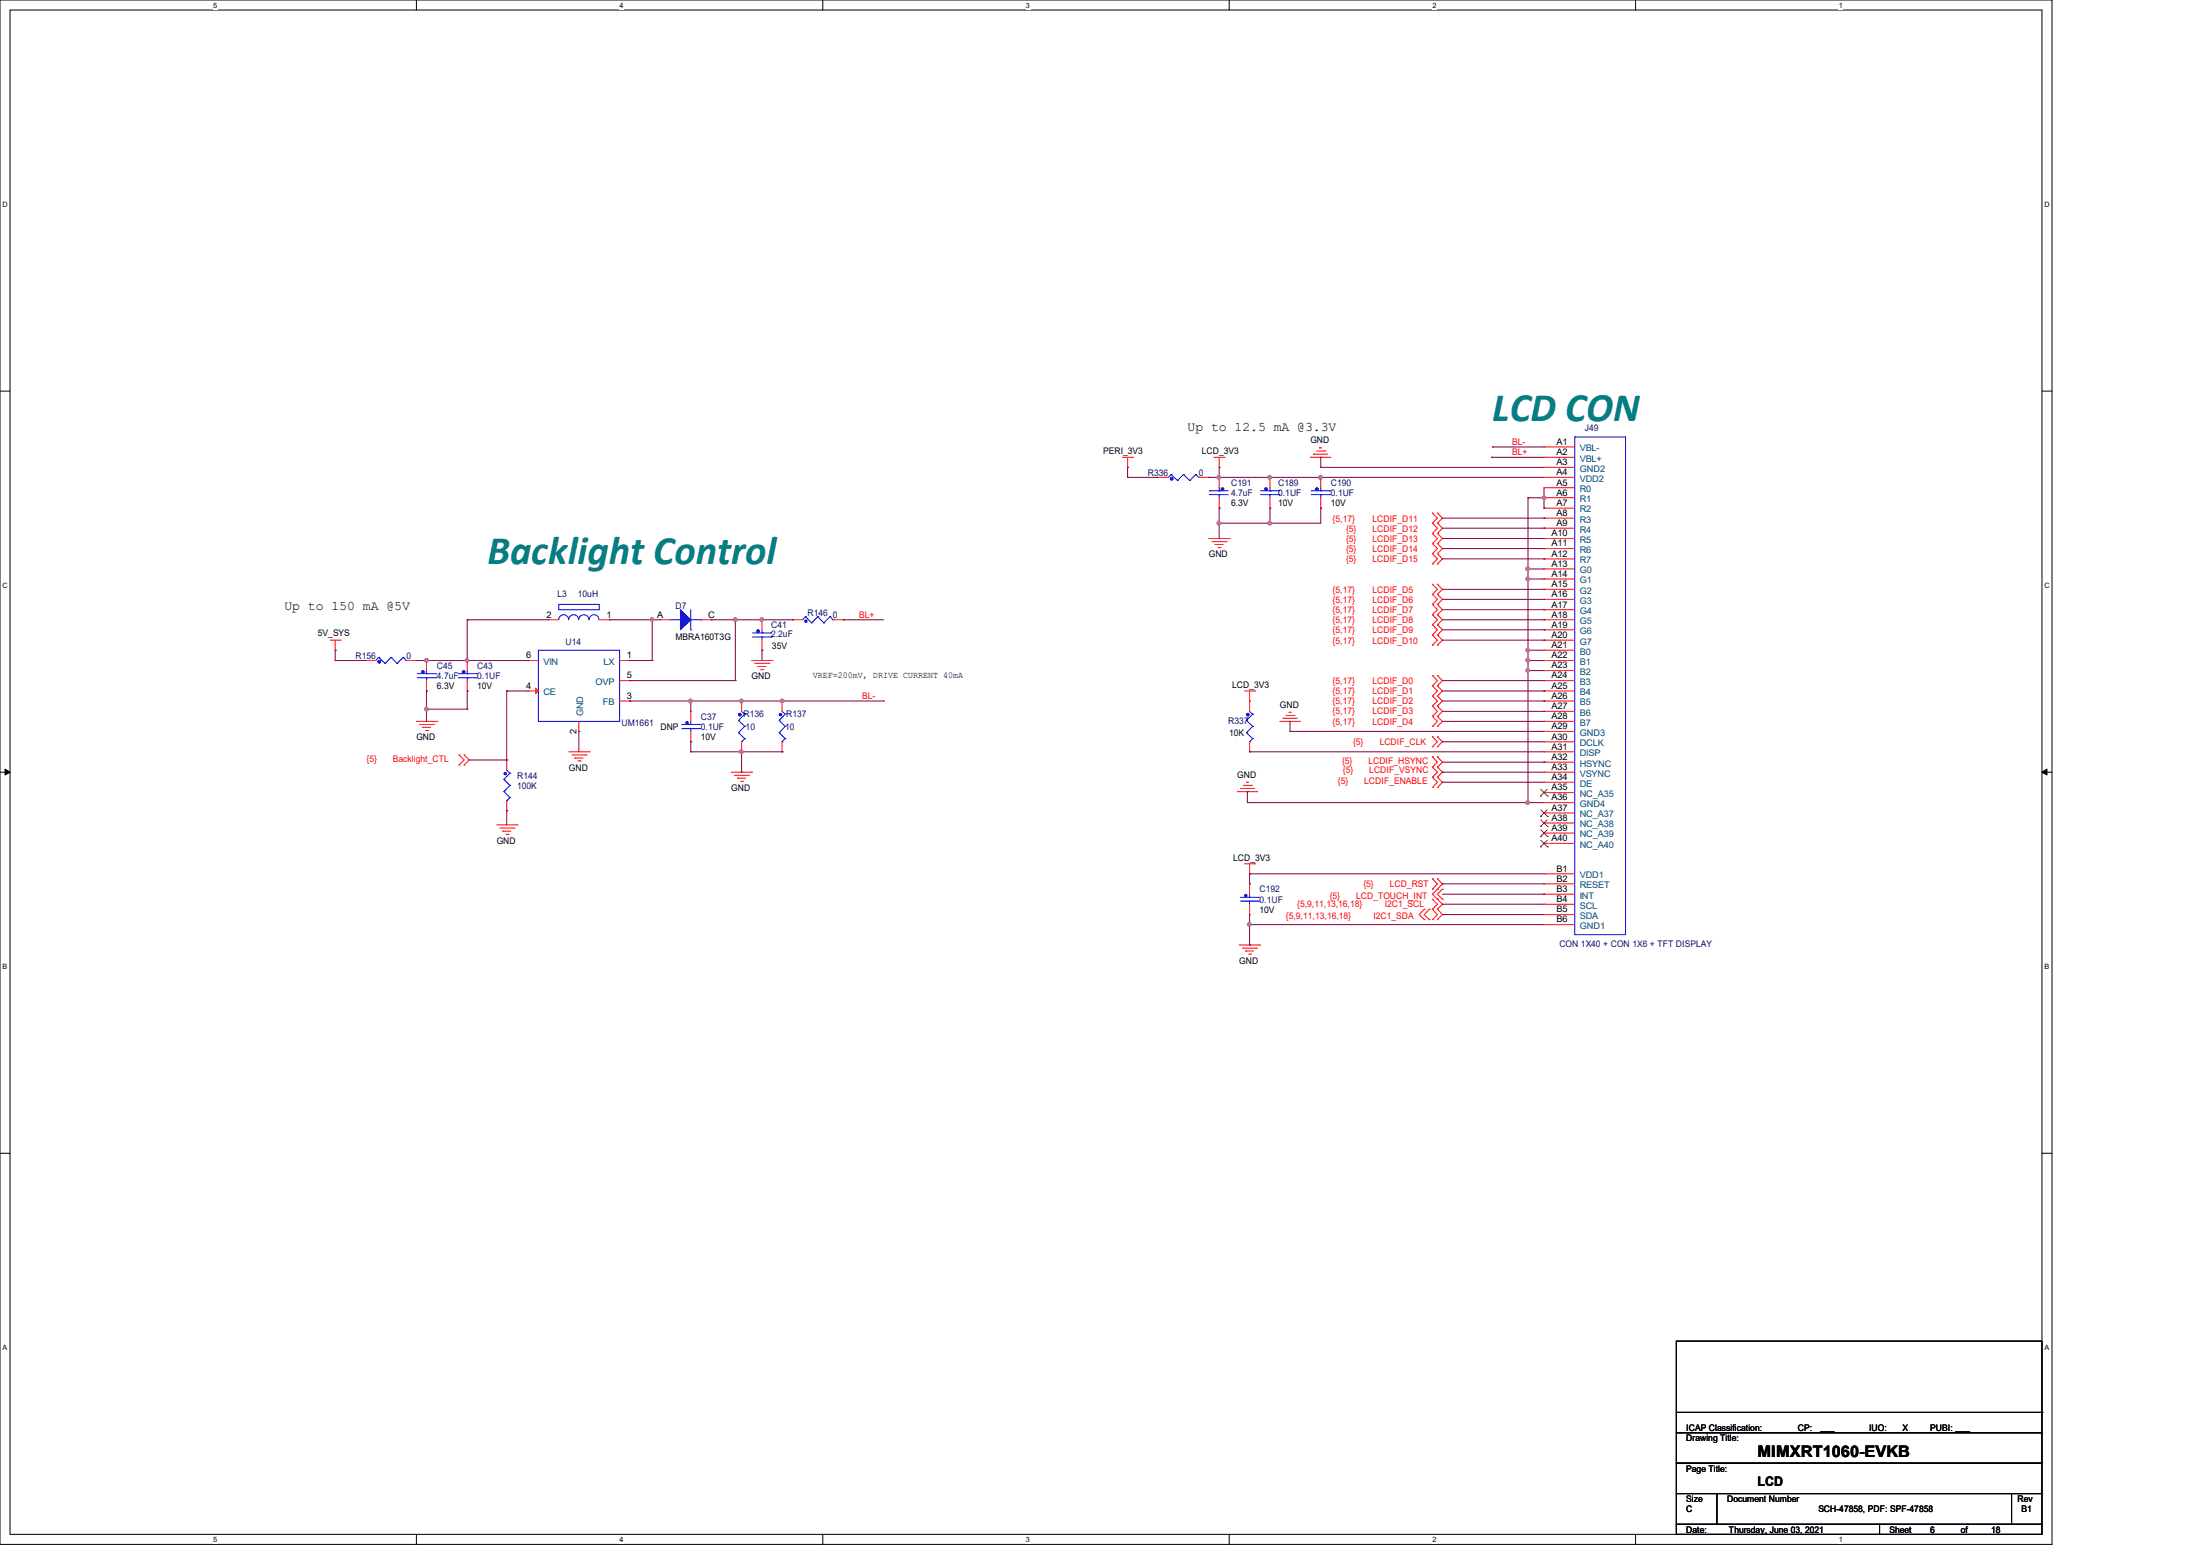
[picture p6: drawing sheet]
<svg xmlns="http://www.w3.org/2000/svg" width="297mm" height="210mm" viewBox="0 0 297 210" stroke-linecap="round" stroke-linejoin="round" font-family="sans-serif">
<path d="M0 0h277v208.4h-277zM1.4 1.4h274.3v205.7h-274.3z" fill="none" stroke="#000" stroke-width=".14"/>
<g fill="#fff">
<path d="M28.8 .1h.5v1.1h-.5z"/>
<path d="M28.8 207.2h.5v1.1h-.5z"/>
</g>
<path d="M56.2 0v1.4M56.2 207.1v1.3" fill="none" stroke="#000" stroke-width=".14"/>
<g fill="#fff">
<path d="M83.7 .1h.5v1.1h-.5z"/>
<path d="M83.7 207.2h.5v1.1h-.5z"/>
</g>
<path d="M111.1 0v1.4M111.1 207.1v1.3" fill="none" stroke="#000" stroke-width=".14"/>
<g fill="#fff">
<path d="M138.5 .1h.6v1.1h-.6z"/>
<path d="M138.5 207.2h.6v1.1h-.6z"/>
</g>
<path d="M165.9 0v1.4M165.9 207.1v1.3" fill="none" stroke="#000" stroke-width=".14"/>
<g fill="#fff">
<path d="M193.4 .1h.5v1.1h-.5z"/>
<path d="M193.4 207.2h.5v1.1h-.5z"/>
</g>
<path d="M220.8 0v1.4M220.8 207.1v1.3" fill="none" stroke="#000" stroke-width=".14"/>
<g fill="#fff">
<path d="M248.2 .1h.6v1.1h-.6z"/>
<path d="M248.2 207.2h.6v1.1h-.6z"/>
<path d="M.3 27.1h.8v1.1h-.8z"/>
<path d="M276 27.1h.7v1.1h-.7z"/>
<path d="M.3 78.5h.8v1.1h-.8z"/>
<path d="M276 78.5h.7v1.1h-.7z"/>
</g>
<path d="M0 52.8h1.4M275.7 52.8h1.3" fill="none" stroke="#000" stroke-width=".14"/>
<g fill="#fff">
<path d="M.3 129.9h.7v1.1h-.7z"/>
<path d="M276 129.9h.6v1.1h-.6z"/>
</g>
<path d="M0 104.2h1.4M275.7 104.2h1.3" fill="none" stroke="#000" stroke-width=".14"/>
<path d="M.7 103.8l.7 .4-.7 .4zM275.7 104.2l.7-.4v.8z" fill="#000" stroke="#000" stroke-width=".14"/>
<g fill="#fff">
<path d="M.3 181.4h.7v1.1h-.7z"/>
<path d="M276 181.4h.6v1.1h-.6z"/>
</g>
<path d="M0 155.7h1.4M275.7 155.7h1.3M226.3 193.4h49.4v4.1h-49.4zM226.3 197.5h49.4v4.1h-49.4zM226.3 181h49.4v12.4h-49.4zM226.3 190.6h49.4M275.7 190.6h.1M226.3 201.6h5.5v4.1h-5.5zM226.3 205.7h27.4v1.4h-27.4zM231.8 201.6h39.8v4.1h-39.8zM253.7 205.7h22v1.4h-22zM271.6 201.6h4.1v4.1h-4.1z" fill="none" stroke="#000" stroke-width=".14"/>
<g fill="none" stroke="#f00" stroke-width=".14">
<path d="M151.6 61.7h1.3M152.2 63.1h.1M152.2 61.7v1.4M152.9 61.7h.1M156.3 64.4h.1M156.3 64.4h1.4M161.8 64.4h1.4M163.2 64.4h.1M163.2 72.7h2.7M163.6 73.1h1.9M163.9 61.7h1.4M164 73.5h.1"/>
<path d="M164 73.5h1.1M164.4 73.9h.3M164.6 63.1h.1M164.6 64.4h.1M164.6 68.6h.1M164.6 61.7v1.4M164.6 64.4v1.4M164.6 67.2v1.4M164.7 73.9h.1M165.3 61.7h.1M165.5 73.1h.1M165.9 72.7h.1"/>
<path d="M171.4 64.4h.1M171.4 68.6h.1M171.4 64.4v1.4M171.4 67.2v1.4M176.9 61.7h.1M176.9 61.7h2.8M177.3 61.3h.1M177.3 61.3h1.9M177.8 60.9h1.1M178.1 60.5h.1M178.1 60.5h.3M178.3 64.4h.1"/>
<path d="M178.3 68.6h.1M178.3 64.4v1.4M178.3 67.2v1.4M178.9 60.9h.1M193.4 70.6h.1M193.4 69.3h.1M193.4 72h.1M193.4 73.4h.1M193.4 74.7h.1M193.4 76.1h.1M193.4 78.9h.1M193.4 69.3l.7 .6-.7 .7"/>
<path d="M193.4 70.6l.7 .7-.7 .7M193.4 72l.7 .7-.7 .7M193.4 73.4l.7 .6-.7 .7M193.4 74.7l.7 .7-.7 .7M193.4 78.9l.7 .6-.7 .7M194.1 69.3h.1M194.1 70.6h.1M194.1 72h.1M194.1 73.4h.1M194.1 74.7h.1M194.1 76.1h.1M194.1 78.9h.1"/>
<path d="M194.1 69.3l.6 .6-.6 .7M194.1 70.6l.6 .7-.6 .7M194.1 72l.6 .7-.6 .7M194.1 73.4l.6 .6-.6 .7M194.1 74.7l.6 .7-.6 .7M194.1 78.9l.6 .6-.6 .7M208.4 60.3h.1M208.4 61.7h.1M208.4 63.1h.1M208.4 64.4h.1M208.4 65.8h.1M208.4 67.2h.1"/>
<path d="M208.4 68.6h.1M208.4 69.9h.1M208.4 71.3h.1M208.4 72.7h.1M208.4 74h.1M208.4 75.4h.1M208.4 76.8h.1M208.4 78.1h.1M208.4 79.5h.1M208.4 72.7h4.2M208.4 61.7h4.2M208.4 64.4h4.2"/>
<path d="M208.4 60.3h4.2M208.4 63.1h4.2M208.4 65.8h4.2M208.4 67.2h4.2M208.4 68.6h4.2M208.4 69.9h4.2M208.4 71.3h4.2M208.4 74h4.2M208.4 75.4h4.2M208.4 76.8h4.2M208.4 78.1h4.2M208.4 79.5h4.2"/>
<path d="M44.6 86.4h1.3M45.3 87.8h.1M45.3 86.4v1.4M45.9 86.4h.1M49.4 89.2h.1M49.4 89.2h1.3M54.9 89.2h1.3M56.2 89.2h.1M56.2 97.4h2.8M56.6 97.8h1.9M57 98.2h.1M57 98.2h1.1"/>
<path d="M57.4 98.6h.3M57.6 89.2h.1M57.6 93.3h.1M57.6 89.2v1.3M57.6 91.9v1.4M57.7 98.6h.1M58.5 97.8h.1M59 97.4h.1M63.1 89.2h.1M63.1 93.3h.1M63.1 89.2v1.3M63.1 91.9v1.4"/>
<path d="M71.3 93.3h.1M71.3 89.2h.1M71.3 89.2h1.4M71.3 93.3h1.4M74 83.7h.1M74 83.7h1.4M78.1 98.7h.1M78.1 97.4v1.3M80.9 83.7h1.4M82.3 83.7h.1M83.7 89.2h1.3M83.7 94.6h1.3"/>
<path d="M83.7 91.9h1.3M85 89.2h.1M85 94.6h.1M85 91.9h.1M89.2 83.7h.1M89.2 83.7h1.3M93.3 96h.1M93.3 96v1.4M93.3 98.7v1.4M94.6 83.7h1.4M96 83.7h.1M100.1 94.6h.1"/>
<path d="M100.1 94.6v1.4M101.5 89.2h2.7M101.9 89.5h1.9M102.3 90h.1M102.3 90h1.1M102.7 90.4h.3M102.9 83.7h.1M102.9 87.8h.1M102.9 83.7v1.3M102.9 86.4v1.4M103 90.4h.1M103.8 89.5h.1"/>
<path d="M104.2 89.2h.1M105.6 94.6h.1M105.6 94.6v1.4M107 83.7h.1M107 83.7h1.3M112.4 83.7h1.4M113.8 83.7h.1M168 93.3h1.4M168.7 94.6h.1M168.7 93.3v2.7M169.4 93.3h.1M172.8 97.4h.1"/>
<path d="M172.8 97.4h2.8M173.2 96.9h.1M173.2 96.9h1.9M173.6 96.6h1.1M174 96.1h.1M174 96.1h.3M174.7 96.6h.1M193.4 99.4h.1M193.4 80.2h.1M193.4 81.6h.1M193.4 83h.1M193.4 84.3h.1"/>
<path d="M193.4 85.7h.1M193.4 87.1h.1M193.4 92.6h.1M193.4 91.2h.1M193.4 93.9h.1M193.4 95.3h.1M193.4 96.7h.1M193.4 98h.1M193.4 99.4l.7 .7-.7 .7M193.4 80.2l.7 .7-.7 .7M193.4 81.6l.7 .7-.7 .7M193.4 83l.7 .7-.7 .6"/>
<path d="M193.4 84.3l.7 .7-.7 .7M193.4 85.7l.7 .7-.7 .7M193.4 91.2l.7 .7-.7 .7M193.4 92.6l.7 .7-.7 .6M193.4 93.9l.7 .7-.7 .7M193.4 95.3l.7 .7-.7 .7M193.4 96.7l.7 .7-.7 .6M194.1 99.4h.1M194.1 80.2h.1M194.1 81.6h.1M194.1 83h.1M194.1 84.3h.1"/>
<path d="M194.1 85.7h.1M194.1 87.1h.1M194.1 91.2h.1M194.1 92.6h.1M194.1 93.9h.1M194.1 95.3h.1M194.1 96.7h.1M194.1 98h.1M194.1 99.4l.6 .7-.6 .7M194.1 80.2l.6 .7-.6 .7M194.1 81.6l.6 .7-.6 .7M194.1 83l.6 .7-.6 .6"/>
<path d="M194.1 84.3l.6 .7-.6 .7M194.1 85.7l.6 .7-.6 .7M194.1 91.2l.6 .7-.6 .7M194.1 92.6l.6 .7-.6 .6M194.1 93.9l.6 .7-.6 .7M194.1 95.3l.6 .7-.6 .7M194.1 96.7l.6 .7-.6 .6M208.4 80.9h.1M208.4 82.3h.1M208.4 83.7h.1M208.4 85h.1M208.4 86.4h.1"/>
<path d="M208.4 87.8h.1M208.4 89.2h.1M208.4 90.5h.1M208.4 91.9h.1M208.4 93.3h.1M208.4 94.6h.1M208.4 96h.1M208.4 97.4h.1M208.4 98.7h.1M208.4 97.4h4.2M208.4 89.2h4.2M208.4 93.3h4.2"/>
<path d="M208.4 86.4h4.2M208.4 83.7h4.2M208.4 94.6h4.2M208.4 91.9h4.2M208.4 80.9h4.2M208.4 82.3h4.2M208.4 85h4.2M208.4 87.8h4.2M208.4 90.5h4.2M208.4 96h4.2M208.4 98.7h4.2M62 101.9h.1"/>
<path d="M62 103.3h.1M62 101.9l.7 .7-.7 .7M62.7 103.3h.1M62.7 101.9h.1M62.7 101.9l.6 .7-.6 .7M67.1 111.3h2.7M67.5 111.8h1.9M67.9 112.2h.1M67.9 112.2h1.1M68.3 112.6h.3M68.4 102.6h.1M68.4 109.4h.1"/>
<path d="M68.4 102.6v1.4M68.4 108.1v1.3M68.6 112.6h.1M69.4 111.8h.1M69.8 111.3h.1M76.8 101.5h2.7M77.2 101.9h1.9M77.6 102.3h.1M77.6 102.3h1.1M78 102.7h.3M78.3 102.7h.1M79.1 101.9h.1"/>
<path d="M79.5 101.5h.1M93.3 100.1h.1M98.7 104.2h2.8M99.1 104.6h1.9M99.6 105h.1M99.6 105h1.1M100 105.5h.2M100.1 101.5h.1M100.1 100.1v1.4M100.2 105.5h.1M101 104.6h.1M101.5 104.2h.1"/>
<path d="M105.6 101.5h.1M105.6 100.1v1.4M167 106.8h.1M167 106.8h2.8M167.5 106.4h.1M167.5 106.4h1.9M167.9 106h1.1M168 116.6h1.4M168.3 105.6h.1M168.3 105.6h.3M168.7 117.9h.1M168.7 119.3h.1"/>
<path d="M168.7 101.5h.1M168.7 100.1v1.4M168.7 116.6v1.3M168.7 119.3v1.4M169 106h.1M169.4 116.6h.1M193.4 118.6h.1M193.4 100.8h.1M193.4 102.2h.1M193.4 103.5h.1M193.4 104.9h.1M193.4 106.3h.1"/>
<path d="M193.4 118.6l.7 .7-.7 .7M193.4 102.2l.7 .7-.7 .6M193.4 103.5l.7 .7-.7 .7M193.4 104.9l.7 .7-.7 .7M194.1 118.6h.1M194.1 100.8h.1M194.1 103.5h.1M194.1 102.2h.1M194.1 104.9h.1M194.1 106.3h.1M194.1 118.6l.6 .7-.6 .7M194.1 102.2l.6 .7-.6 .6"/>
<path d="M194.1 103.5l.6 .7-.6 .7M194.1 104.9l.6 .7-.6 .7M208.4 100.1h.1M208.4 101.5h.1M208.4 102.9h.1M208.4 104.2h.1M208.4 105.6h.1M208.4 107h.1M208.4 108.3h.1M208.4 109.7h.1M208.4 111.1h.1M208.4 112.4h.1"/>
<path d="M208.4 113.8h.1M208.4 117.9h.1M208.4 119.3h.1M208.4 105.6h4.2M208.4 101.5h4.2M208.4 104.2h4.2M208.4 100.1h4.2M208.4 102.9h4.2M208.4 107h4.2M208.4 108.3h4.2M208.4 109.7h4.2M208.4 111.1h4.2"/>
<path d="M208.4 112.4h4.2M208.4 113.8h4.2M208.4 117.9h4.2M208.4 119.3h4.2M167.3 127.6h2.8M167.7 128h1.9M168.1 128.4h.1M168.1 128.4h1.1M168.6 128.8h.2M168.7 123.4h.1M168.7 122v1.4M168.8 128.8h.1"/>
<path d="M169.6 128h.1M170.1 127.6h.1M192.3 124.1h.1M192.3 122.7h.1M192.3 122.7l-.7 .7 .7 .7M193 122.7h.1M193 124.1h.1M193 122.7l-.7 .7 .7 .7M193.4 122.7h.1M193.4 121.4h.1M193.4 124.1h.1M193.4 120h.1"/>
<path d="M193.4 121.4l.7 .6-.7 .7M193.4 122.7l.7 .7-.7 .7M194.1 121.4h.1M194.1 122.7h.1M194.1 124.1h.1M194.1 120h.1M194.1 120l-.7 .7 1.3 1.3-.6 .7M194.1 122.7l.6 .7-.6 .7M194.7 120h.1M194.7 121.4h.1M194.7 120l-.6 .7 .6 .7M208.4 120.7h.1"/>
<path d="M208.4 122h.1M208.4 123.4h.1M208.4 124.8h.1M208.4 120.7h4.2M208.4 122h4.2M208.4 123.4h4.2M208.4 124.8h4.2"/>
</g>
<g fill="none" stroke="#00f" stroke-width=".14">
<path d="M212.6 59h6.9v67.2h-6.9zM158.1 64.1h.1M158.1 64.1l-.4 .3M158.1 64.1l.9 .8M159 64.9h.1M159.8 64.1h.1M159.8 64.1l-.8 .8M159.8 64.1l.8 .8M160.6 64.9h.1M161.4 64.1h.1M161.4 64.1l-.8 .8M161.4 64.1l.4 .3"/>
<path d="M161.8 64.4h.1M163.3 66.8h.1M163.3 66.3h.1M163.3 66.8h2.5M163.3 66.3h2.5M164.6 66.8h.1M164.6 66.3h.1M164.6 65.8v.5M164.6 66.8v.4M170.2 66.8h2.5M170.2 66.3h2.5M171.4 66.8h.1"/>
<path d="M171.4 66.3h.1M171.4 65.8v.5M171.4 66.8v.4M172.7 66.8h.1M172.7 66.3h.1M177 66.8h2.5M177 66.3h2.5M178.3 66.8h.1M178.3 66.3h.1M178.3 65.8v.5M178.3 66.8v.4M179.5 66.8h.1"/>
<path d="M179.5 66.3h.1M51.1 88.7h.1M51.1 88.7l-.4 .5M51.1 88.7l.9 .8M52 89.5h.1M52.8 88.7h.1M52.8 88.7l-.8 .8M52.8 88.7l.8 .8M53.6 89.5h.1M54.4 88.7h.1M54.4 88.7l-.8 .8M54.4 88.7l.5 .5"/>
<path d="M54.9 89.2h.1M56.3 91.5h2.5M56.3 90.9h2.5M57.6 91.5h.1M57.6 90.9h.1M57.6 90.5v.4M57.6 91.5v.4M58.8 91.5h.1M58.8 90.9h.1M61.8 91.5h2.5M61.8 90.9h2.5M63.1 91.5h.1"/>
<path d="M63.1 90.9h.1M63.1 90.5v.4M63.1 91.5v.4M64.3 91.5h.1M64.3 90.9h.1M72.7 87.8h11v9.6h-11zM75.4 81.6h5.5v.7h-5.5zM76.8 83.7a.66 .66 0 0 0-.7-.7 .66 .66 0 0 0-.7 .7M78.1 83.7a.66 .66 0 0 0-.7-.7 .66 .66 0 0 0-.6 .7M78.1 83.7a.68 .68 0 0 1 .7-.7 .68 .68 0 0 1 .7 .7M80.9 83.7a.66 .66 0 0 0-.7-.7 .66 .66 0 0 0-.7 .7M90.5 83.7h1.4"/>
<path d="M91.9 83.7h.1M92 98.3h2.5M92 97.8h2.5M93.3 85h.1M93.3 98.3h.1M93.3 97.8h.1M93.3 82.3v2.7M93.3 97.4v.4M93.3 98.3v.4M93.3 83.7h1.3M94.5 98.3h.1M94.5 97.8h.1"/>
<path d="M94.6 83.7h.1M99.7 97.2h.1M99.7 98.9h.1M99.7 97.2l.8 .8M99.7 98.9l.8 .8M100.1 96l.4 .4M100.5 96.4h.1M100.5 98h.1M100.5 99.7h.1M100.5 96.4l-.8 .8M100.5 98l-.8 .9M100.5 99.7l-.4 .4"/>
<path d="M101.6 86h2.5M101.6 85.4h2.5M102.9 86h.1M102.9 85.4h.1M102.9 85v.4M102.9 86v.4M104.1 86h.1M104.1 85.4h.1M105.2 97.2h.1M105.2 98.9h.1M105.2 97.2l.8 .8M105.2 98.9l.8 .8"/>
<path d="M105.6 96l.4 .4M106 96.4h.1M106 98h.1M106 99.7h.1M106 96.4l-.8 .8M106 98l-.8 .9M106 99.7l-.4 .4M108.8 83.2h.1M108.8 83.2l-.5 .5M108.8 83.2l.8 .9M109.6 84.1h.1M110.4 83.2h.1"/>
<path d="M110.4 83.2l-.8 .9M110.4 83.2l.8 .9M111.2 84.1h.1M112.1 83.2h.1M112.1 83.2l-.9 .9M112.1 83.2l.3 .5M112.4 83.7h.1M168.3 97.2h.1M168.3 98.9h.1M168.3 97.2l.8 .8M168.3 98.9l.8 .8M168.7 96l.4 .4"/>
<path d="M169.1 96.4h.1M169.1 98h.1M169.1 99.7h.1M169.1 96.4l-.8 .8M169.1 98l-.8 .9M169.1 99.7l-.4 .4M68 105.2h.1M68 106.8h.1M68 105.2l.8 .8M68 106.8l.8 .9M68.4 108.1h.1M68.4 104l.4 .4"/>
<path d="M68.8 104.4h.1M68.8 106h.1M68.8 107.7h.1M68.8 104.4l-.8 .8M68.8 106l-.8 .8M68.8 107.7l-.4 .4M100.1 100.1h.1M105.6 100.1h.1M168.7 100.1h.1M167.5 121.6h2.4M167.5 121.1h2.4M168.7 121.6h.1"/>
<path d="M168.7 121.1h.1M168.7 120.7v.4M168.7 121.6v.4M169.9 121.6h.1M169.9 121.1h.1"/>
</g>
<g fill="#00f" stroke="#00f" stroke-width=".14">
<path d="M91.9 82.3l1.4 1.4-1.4 1.3z"/>
<circle cx="177.8" cy="66" r=".19"/>
<circle cx="57.1" cy="90.7" r=".19"/>
<circle cx="165" cy="66" r=".19"/>
<circle cx="62.6" cy="90.7" r=".19"/>
<circle cx="108.8" cy="83.8" r=".17"/>
<circle cx="99.9" cy="96.5" r=".19"/>
<circle cx="158.2" cy="64.6" r=".19"/>
<circle cx="105.4" cy="96.5" r=".17"/>
<circle cx="170.9" cy="66" r=".19"/>
<circle cx="168.2" cy="120.9" r=".17"/>
<circle cx="168.5" cy="96.5" r=".19"/>
<circle cx="68.2" cy="104.4" r=".17"/>
<circle cx="51.2" cy="89.3" r=".19"/>
<circle cx="102.3" cy="85.2" r=".19"/>
<circle cx="92.8" cy="97.6" r=".17"/>
</g>
<path d="M72.3 92.9l.4 .4-.4 .3z" fill="#f00" stroke="#f00" stroke-width=".14"/>
<g fill="none" stroke="#804000" stroke-width=".14">
<path d="M208 107.4h.1M208 110.2h.1M208 111.5h.1M208 112.9h.1M208 114.3h.1M208 106.6l.9 .8M208 109.3l.9 .9M208 110.7l.9 .8M208 112l.9 .9M208 113.4l.9 .9M208.9 106.6l-.9 .8M208.9 109.3l-.9 .9"/>
<path d="M208.9 110.7l-.9 .8M208.9 112l-.9 .9M208.9 113.4l-.9 .9M208.9 107.4h.1M208.9 110.2h.1M208.9 111.5h.1M208.9 112.9h.1M208.9 114.3h.1"/>
</g>
<g fill="none" stroke="#800040" stroke-width=".14">
<path d="M152.2 63.1h.1M152.2 64.4h.1M152.2 64.4h4.1M152.2 63.1v1.3M163.2 64.4h.1M163.2 64.4h45.2M164.6 70.6h.1M164.6 68.6h.1M164.6 64.4h.1M164.6 63.1h.1M164.6 63.1v1.3M164.6 68.6v4.1"/>
<path d="M171.4 68.6h.1M171.4 70.6h.1M171.4 64.4h.1M171.4 68.6v2M178.3 68.6h.1M178.3 63.1h.1M178.3 61.7h.1M178.3 64.4h.1M178.3 68.6v2h-13.7M178.3 61.7v1.4M178.3 63.1h30.1M194.7 75.4h13.7"/>
<path d="M194.7 74h13.7M194.7 72.7h13.7M194.7 71.3h13.7M194.7 69.9h13.7M194.7 79.5h13.7M201.3 61.7h.1M201.3 61.7h7.1M201.5 60.3h.1M201.5 60.3h6.9M206.3 67.2h.1M206.3 76.8h.1M206.3 78.1h.1"/>
<path d="M206.3 67.2h2.1M206.3 67.2v41.1M206.3 76.8h2.1M206.3 78.1h2.1M208.4 75.4h.1M208.4 74h.1M208.4 72.7h.1M208.4 71.3h.1M208.4 69.9h.1M208.4 79.5h.1M208.4 67.2h.1M208.4 68.6h.1"/>
<path d="M208.4 65.8v2.8M45.3 87.8h.1M45.3 89.2h.1M45.3 89.2h4.1M45.3 87.8v1.4M56.2 89.2h15.1M57.6 95.7h.1M57.6 89.2h.1M57.6 93.3h.1M57.6 93.3v4.1M57.6 95.7h5.5M63.1 93.3h.1"/>
<path d="M63.1 83.7h.1M63.1 89.2h.1M63.1 95.7h.1M63.1 83.7h10.9M63.1 83.7v5.5M63.1 93.3v2.4M68.4 93.3h.1M68.4 93.3h2.9M68.4 93.3v9.3M71.3 89.2h.1M78.1 98.7h.1M78.1 98.7v2.8"/>
<path d="M82.3 83.7h.1M82.3 83.7h6.9M85 91.9h.1M85 94.6h.1M85 89.2h.1M85 89.2h3.1M85 91.9h14.3M85 94.6h34.3M88.1 83.7h.1M88.1 89.2h.1M88.1 83.7v5.5M93.3 94.6h.1"/>
<path d="M93.3 94.6v1.4M96 83.7h.1M96 83.7h11M99.3 83.7h.1M99.3 91.9h.1M99.3 83.7v8.2M100.1 94.6h.1M102.9 87.8h.1M102.9 87.8v1.4M105.6 94.6h.1M107 83.7h.1M113.8 83.7h.1"/>
<path d="M113.8 83.7h5.5M119.3 94.6h.1M174.2 98.7h.1M174.2 97.4h.1M174.2 98.7h34.2M174.2 97.4v1.3M194.7 86.4h13.7M194.7 85h13.7M194.7 83.7h13.7M194.7 82.3h13.7M194.7 80.9h13.7M194.7 91.9h13.7"/>
<path d="M194.7 94.6h13.7M194.7 93.3h13.7M194.7 96h13.7M194.7 97.4h13.7M206.3 89.2h.1M206.3 87.8h.1M206.3 90.5h.1M206.3 89.2h2.1M206.3 87.8h2.1M206.3 90.5h2.1M208.4 86.4h.1M208.4 85h.1"/>
<path d="M208.4 83.7h.1M208.4 82.3h.1M208.4 80.9h.1M208.4 91.9h.1M208.4 93.3h.1M208.4 94.6h.1M208.4 96h.1M208.4 97.4h.1M63.3 102.6h5.1M68.4 102.6h.1M68.4 109.4h.1M68.4 109.4v1.9"/>
<path d="M93.3 100.1h.1M93.3 101.5h.1M93.3 100.1v1.4M93.3 101.5h12.3M100.1 104.2h.1M100.1 101.5v2.7M105.6 101.5h.1M168.4 108.3h.1M168.4 106.8h.1M168.4 108.3h40M168.4 106.8v1.5M168.7 117.9h.1"/>
<path d="M168.7 101.5h.1M168.7 119.3h.1M168.7 117.9v1.4M168.7 117.9h39.7M168.7 101.5h39.7M194.7 100.1h.1M194.7 104.2h.1M194.7 105.6h.1M194.7 119.3h.1M194.7 100.1h13.7M194.7 102.9h13.7M194.7 104.2h13.7"/>
<path d="M194.7 105.6h13.7M194.7 119.3h13.7M206.3 108.3h.1M208.4 102.9h.1M168.7 124.8h.1M168.7 127.6h.1M168.7 123.4v4.2M168.7 124.8h39.7M194.7 122h.1M194.7 123.4h.1M194.7 122h13.7M194.7 120.7h13.7"/>
<path d="M194.7 123.4h13.7M208.4 120.7h.1"/>
</g>
<g fill="#f0f" stroke="#f0f" stroke-width=".14">
<circle cx="164.5" cy="64.4" r=".25"/>
<circle cx="164.5" cy="70.6" r=".25"/>
<circle cx="171.4" cy="70.6" r=".25"/>
<circle cx="208.4" cy="67.2" r=".25"/>
<circle cx="206.2" cy="76.8" r=".25"/>
<circle cx="206.2" cy="89.1" r=".25"/>
<circle cx="206.2" cy="87.8" r=".25"/>
<circle cx="206.2" cy="78.1" r=".25"/>
<circle cx="206.2" cy="108.3" r=".25"/>
<circle cx="206.2" cy="90.5" r=".25"/>
<circle cx="57.6" cy="95.7" r=".25"/>
<circle cx="88" cy="83.6" r=".25"/>
<circle cx="93.2" cy="94.6" r=".25"/>
<circle cx="100.1" cy="94.6" r=".25"/>
<circle cx="105.6" cy="94.6" r=".25"/>
<circle cx="178.3" cy="64.4" r=".25"/>
<circle cx="171.4" cy="64.4" r=".25"/>
<circle cx="100.1" cy="101.5" r=".25"/>
<circle cx="102.8" cy="83.6" r=".25"/>
<circle cx="57.6" cy="89.1" r=".25"/>
<circle cx="63" cy="89.1" r=".24"/>
<circle cx="99.3" cy="83.6" r=".25"/>
<circle cx="168.7" cy="124.8" r=".25"/>
</g>
<g font-size="5.5" fill="#008080">
<text x="201.5" y="56.8">LCD CON</text>
<text x="65.8" y="76.1">Backlight Control</text>
</g>
<text font-size="2.2" x="237.3" y="196.6">MIMXRT1060-EVKB</text>
<g font-size="1.8">
<text x="160.3" y="58.2">Up to 12.5 mA @3.3V</text>
<text x="38.4" y="82.3">Up to 150 mA @5V</text>
<text x="237.3" y="200.5">LCD</text>
</g>
<g font-size="1.2">
<text x="176.9" y="59.8">GND</text>
<text x="148.9" y="61.2">PERI_3V3</text>
<text x="162.3" y="61.3">LCD_3V3</text>
<text x="210.1" y="60">A1</text>
<text x="210.1" y="61.4">A2</text>
<text x="210.1" y="62.8">A3</text>
<text x="210.1" y="64.1">A4</text>
<text x="210.1" y="65.5">A5</text>
<text x="166.2" y="68.3">6.3V</text>
<text x="172.5" y="68.3">10V</text>
<text x="179.7" y="68.3">10V</text>
<text x="210.1" y="66.9">A6</text>
<text x="210.1" y="68.3">A7</text>
<text x="210.1" y="69.6">A8</text>
<text x="210.1" y="71">A9</text>
<text x="163.2" y="75.2">GND</text>
<text x="209.5" y="72.4">A10</text>
<text x="209.5" y="73.7">A11</text>
<text x="209.5" y="75.1">A12</text>
<text x="209.5" y="76.5">A13</text>
<text x="209.5" y="77.9">A14</text>
<text x="73.8" y="83.4">2</text>
<text x="81.9" y="83.4">1</text>
<text x="88.7" y="83.4">A</text>
<text x="95.6" y="83.4">C</text>
<text x="209.5" y="79.2">A15</text>
<text x="209.5" y="80.6">A16</text>
<text x="209.5" y="82">A17</text>
<text x="209.5" y="83.4">A18</text>
<text x="42.9" y="85.9">5V_SYS</text>
<text x="71" y="88.9">6</text>
<text x="84.6" y="88.9">1</text>
<text x="91.2" y="86.3">MBRA160T3G</text>
<text x="104.2" y="87.5">35V</text>
<text x="209.5" y="84.7">A19</text>
<text x="209.5" y="86.1">A20</text>
<text x="209.5" y="87.5">A21</text>
<text x="209.5" y="88.9">A22</text>
<text x="59" y="93">6.3V</text>
<text x="64.4" y="93">10V</text>
<text x="71" y="93">4</text>
<text x="84.6" y="94.3">3</text>
<text x="84.6" y="91.6">5</text>
<text x="101.5" y="91.7">GND</text>
<text x="109.7" y="91.5">VREF=200mV, DRIVE CURRENT 40mA</text>
<text x="166.4" y="92.9">LCD_3V3</text>
<text x="172.8" y="95.5">GND</text>
<text x="209.5" y="90.2">A23</text>
<text x="209.5" y="91.6">A24</text>
<text x="209.5" y="93">A25</text>
<text x="209.5" y="94.3">A26</text>
<text x="209.5" y="95.7">A27</text>
<text x="56.2" y="99.9">GND</text>
<text x="77.9" y="99" transform="rotate(-90 77.9 99)">2</text>
<text x="89.2" y="98.5">DNP</text>
<text x="94.6" y="99.9">10V</text>
<text x="165.9" y="99.3">10K</text>
<text x="209.5" y="97.1">A28</text>
<text x="209.5" y="98.4">A29</text>
<text x="209.5" y="99.8">A30</text>
<text x="209.5" y="101.2">A31</text>
<text x="76.8" y="104">GND</text>
<text x="98.7" y="106.7">GND</text>
<text x="167" y="104.9">GND</text>
<text x="209.5" y="102.6">A32</text>
<text x="209.5" y="103.9">A33</text>
<text x="209.5" y="105.3">A34</text>
<text x="209.5" y="106.7">A35</text>
<text x="67.1" y="113.9">GND</text>
<text x="209.5" y="108">A36</text>
<text x="209.5" y="109.4">A37</text>
<text x="209.5" y="110.8">A38</text>
<text x="209.5" y="112.1">A39</text>
<text x="209.5" y="113.5">A40</text>
<text x="166.5" y="116.2">LCD_3V3</text>
<text x="210.1" y="117.6">B1</text>
<text x="210.1" y="119">B2</text>
<text x="170" y="123.2">10V</text>
<text x="210.1" y="120.4">B3</text>
<text x="210.1" y="121.7">B4</text>
<text x="210.1" y="123.1">B5</text>
<text x="210.1" y="124.5">B6</text>
<text x="167.3" y="130">GND</text>
<text x="227.7" y="194.5">Drawing Title:</text>
<text x="227.7" y="193.2">ICAP Classification:</text>
<text x="242.7" y="193.2">CP:</text>
<text x="245.8" y="193">___</text>
<text x="252.3" y="193.2">IUO:</text>
<text x="256.2" y="193.2">_X_</text>
<text x="260.6" y="193.2">PUBI: ___</text>
<text x="227.7" y="202.7">Size</text>
<text x="227.7" y="198.6">Page Title:</text>
<text x="233.2" y="202.7">Document Number</text>
<text x="272.4" y="202.7">Rev</text>
<text x="227.7" y="206.9">Date:</text>
<text x="227.7" y="204.1">C</text>
<text x="233.4" y="206.9">Thursday, June 03, 2021</text>
<text x="245.5" y="204.1">SCH-47858, PDF: SPF-47858</text>
<text x="255.1" y="206.9">Sheet</text>
<text x="260.6" y="206.9">6</text>
<text x="264.7" y="206.9">of</text>
<text x="268.8" y="206.9">18</text>
<text x="272.9" y="204.1">B1</text>
</g>
<g font-size="1.2" fill="#000080">
<text x="213.9" y="58.2">J49</text>
<text x="155" y="64.2">R336</text>
<text x="161.8" y="64.2">0</text>
<text x="166.2" y="65.6">C191</text>
<text x="172.5" y="65.6">C189</text>
<text x="179.7" y="65.6">C190</text>
<text x="166.2" y="67">4.7uF</text>
<text x="172.5" y="67">0.1UF</text>
<text x="179.7" y="67">0.1UF</text>
<text x="75.3" y="80.6">L3</text>
<text x="78" y="80.6">10uH</text>
<text x="91.2" y="82.2">D7</text>
<text x="109" y="83.1">R146</text>
<text x="112.4" y="83.4">0</text>
<text x="48" y="88.9">R156</text>
<text x="54.9" y="88.9">0</text>
<text x="76.4" y="87">U14</text>
<text x="104.1" y="84.8">C41</text>
<text x="104.1" y="86">2.2uF</text>
<text x="59" y="90.3">C45</text>
<text x="59" y="91.7">4.7uF</text>
<text x="64.4" y="90.3">C43</text>
<text x="64.4" y="91.7">0.1UF</text>
<text x="83.9" y="98">UM1661</text>
<text x="94.6" y="97.2">C37</text>
<text x="94.6" y="98.5">0.1UF</text>
<text x="100.4" y="96.7">R136</text>
<text x="100.7" y="98.5">10</text>
<text x="106" y="98.5">10</text>
<text x="106.1" y="96.7">R137</text>
<text x="165.8" y="97.7">R337</text>
<text x="69.8" y="105.1">R144</text>
<text x="69.8" y="106.5">100K</text>
<text x="170" y="120.4">C192</text>
<text x="170" y="121.8">0.1UF</text>
<text x="210.5" y="127.8">CON 1X40 + CON 1X6 + TFT DISPLAY</text>
</g>
<g font-size="1.2" fill="#f00">
<text x="204.2" y="61.5">BL+</text>
<text x="204.2" y="60.1">BL-</text>
<text x="179.9" y="70.4">{5,17}</text>
<text x="181.7" y="71.8">{5}</text>
<text x="185.3" y="70.4">LCDIF_D11</text>
<text x="185.3" y="71.8">LCDIF_D12</text>
<text x="181.7" y="73.2">{5}</text>
<text x="181.7" y="74.5">{5}</text>
<text x="181.7" y="75.9">{5}</text>
<text x="185.3" y="73.2">LCDIF_D13</text>
<text x="185.3" y="74.5">LCDIF_D14</text>
<text x="185.3" y="75.9">LCDIF_D15</text>
<text x="116" y="83.4">BL+</text>
<text x="179.9" y="80">{5,17}</text>
<text x="179.9" y="81.4">{5,17}</text>
<text x="179.9" y="82.7">{5,17}</text>
<text x="185.3" y="80">LCDIF_D5</text>
<text x="185.3" y="81.4">LCDIF_D6</text>
<text x="185.3" y="82.7">LCDIF_D7</text>
<text x="179.9" y="84.1">{5,17}</text>
<text x="179.9" y="85.5">{5,17}</text>
<text x="179.9" y="86.9">{5,17}</text>
<text x="185.3" y="84.1">LCDIF_D8</text>
<text x="185.3" y="85.5">LCDIF_D9</text>
<text x="185.3" y="86.9">LCDIF_D10</text>
<text x="116.4" y="94.4">BL-</text>
<text x="179.9" y="92.3">{5,17}</text>
<text x="179.9" y="93.7">{5,17}</text>
<text x="179.9" y="95.1">{5,17}</text>
<text x="185.3" y="92.3">LCDIF_D0</text>
<text x="185.3" y="93.7">LCDIF_D1</text>
<text x="185.3" y="95.1">LCDIF_D2</text>
<text x="179.9" y="96.4">{5,17}</text>
<text x="179.9" y="97.8">{5,17}</text>
<text x="182.7" y="100.6">{5}</text>
<text x="185.3" y="96.4">LCDIF_D3</text>
<text x="185.3" y="97.8">LCDIF_D4</text>
<text x="186.3" y="100.6">LCDIF_CLK</text>
<text x="49.5" y="102.9">{5}</text>
<text x="53" y="102.9">Backlight_CTL</text>
<text x="180.6" y="105.8">{5}</text>
<text x="181.2" y="103.2">{5}</text>
<text x="181.3" y="104.4">{5}</text>
<text x="184.2" y="105.8">LCDIF_ENABLE</text>
<text x="184.7" y="103.2">LCDIF_HSYNC</text>
<text x="184.9" y="104.4">LCDIF_VSYNC</text>
<text x="184.1" y="119.8">{5}</text>
<text x="187.6" y="119.8">LCD_RST</text>
<text x="173.6" y="124">{5,9,11,13,16,18}</text>
<text x="175.1" y="122.4">{5,9,11,13,16,18}</text>
<text x="179.5" y="121.3">{5}</text>
<text x="183.1" y="121.3">LCD_TOUCH_INT</text>
<text x="185.4" y="124">I2C1_SDA</text>
<text x="186.9" y="122.4">I2C1_SCL</text>
</g>
<g font-size="1.2" fill="#004080">
<text x="213.3" y="60.9">VBL-</text>
<text x="213.3" y="62.3">VBL+</text>
<text x="213.3" y="63.7">GND2</text>
<text x="213.3" y="65">VDD2</text>
<text x="213.3" y="66.4">R0</text>
<text x="213.3" y="67.8">R1</text>
<text x="213.3" y="69.2">R2</text>
<text x="213.3" y="70.5">R3</text>
<text x="213.3" y="71.9">R4</text>
<text x="213.3" y="73.3">R5</text>
<text x="213.3" y="74.6">R6</text>
<text x="213.3" y="76">R7</text>
<text x="213.3" y="77.4">G0</text>
<text x="213.3" y="78.7">G1</text>
<text x="213.3" y="80.1">G2</text>
<text x="213.3" y="81.5">G3</text>
<text x="213.3" y="82.9">G4</text>
<text x="73.4" y="89.7">VIN</text>
<text x="81.5" y="89.7">LX</text>
<text x="213.3" y="84.2">G5</text>
<text x="213.3" y="85.6">G6</text>
<text x="213.3" y="87">G7</text>
<text x="213.3" y="88.3">B0</text>
<text x="213.3" y="89.7">B1</text>
<text x="73.4" y="93.9">CE</text>
<text x="80.4" y="92.5">OVP</text>
<text x="81.4" y="95.2">FB</text>
<text x="213.3" y="91.1">B2</text>
<text x="213.3" y="92.5">B3</text>
<text x="213.3" y="93.9">B4</text>
<text x="213.3" y="95.2">B5</text>
<text x="78.7" y="96.7" transform="rotate(-90 78.7 96.7)">GND</text>
<text x="213.3" y="96.6">B6</text>
<text x="213.3" y="98">B7</text>
<text x="213.3" y="99.3">GND3</text>
<text x="213.3" y="100.7">DCLK</text>
<text x="213.3" y="102.1">DISP</text>
<text x="213.3" y="103.5">HSYNC</text>
<text x="213.3" y="104.8">VSYNC</text>
<text x="213.3" y="106.2">DE</text>
<text x="213.3" y="107.6">NC_A35</text>
<text x="213.3" y="108.9">GND4</text>
<text x="213.3" y="110.3">NC_A37</text>
<text x="213.3" y="111.7">NC_A38</text>
<text x="213.3" y="113">NC_A39</text>
<text x="213.3" y="114.4">NC_A40</text>
<text x="213.3" y="118.5">VDD1</text>
<text x="213.3" y="119.9">RESET</text>
<text x="213.3" y="121.3">INT</text>
<text x="213.3" y="122.6">SCL</text>
<text x="213.3" y="124">SDA</text>
<text x="213.3" y="125.4">GND1</text>
</g>
<g font-size="1">
<text x="28.8" y="1">5</text>
<text x="83.7" y="1">4</text>
<text x="138.5" y="1">3</text>
<text x="193.4" y="1">2</text>
<text x="248.2" y="1">1</text>
<text x=".3" y="27.9">D</text>
<text x="276" y="27.9">D</text>
<text x=".3" y="79.4">C</text>
<text x="276" y="79.4">C</text>
<text x=".3" y="130.8">B</text>
<text x="276" y="130.8">B</text>
<text x=".3" y="182.2">A</text>
<text x="276" y="182.2">A</text>
<text x="28.8" y="208.1">5</text>
<text x="83.7" y="208.1">4</text>
<text x="138.5" y="208.1">3</text>
<text x="193.4" y="208.1">2</text>
<text x="248.2" y="208.1">1</text>
</g>
</svg>
